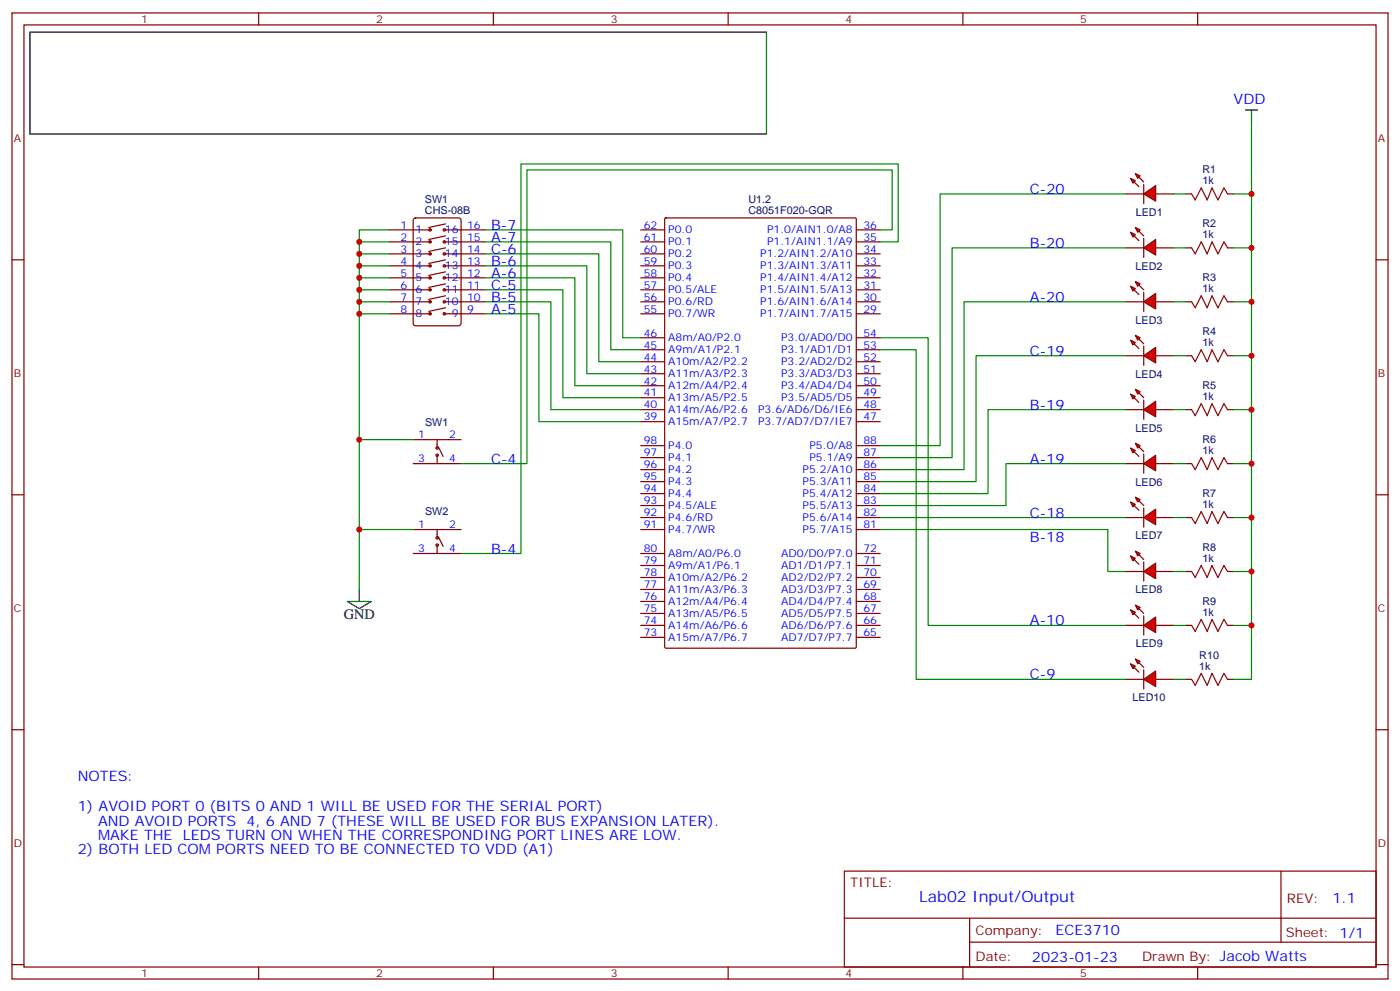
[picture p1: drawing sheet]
<svg xmlns="http://www.w3.org/2000/svg" width="412mm" height="292mm" viewBox="0 0 412 292" stroke-linecap="round" stroke-linejoin="round" font-family="sans-serif">
<g fill="none" stroke="#870000" stroke-width=".35">
<path d="M3.5 3.8h405.4v284.3h-405.4zM7.1 7.3h398.2v277.3h-398.2zM76.2 3.8v3.5M145.3 3.8v3.5M214.5 3.8v3.5M283.6 3.8v3.5M352.8 3.8v3.5M3.5 76.5h3.6M405.3 76.5h3.6M3.5 145.6h3.6M405.3 145.6h3.6M3.5 214.8h3.6"/>
<path d="M405.3 214.8h3.6M248.7 256.4h156.6v28.2h-156.6zM377.3 256.4v20.9M248.7 270.2h156.5M285.6 277.3h119.6M285.6 270.2v14.2M3.5 283.9h3.6M76.2 284.6v3.5M145.3 284.6v3.5M214.5 284.6v3.5M283.6 284.6v3.5M352.8 284.6v3.5"/>
<path d="M405.3 283.9h3.6"/>
</g>
<g fill="#f00" stroke="#870000" stroke-width=".35">
<path d="M336.9 57.1l3.5-2.5v4.6z"/>
<path d="M336.9 54.3v5.6z"/>
</g>
<g fill="#870000" stroke="#870000" stroke-width=".35">
<path d="M335.5 52.1l1.4 1.5z"/>
<path d="M334.1 53.6l1.4 1.4z"/>
</g>
<g fill="#f00" stroke="#870000" stroke-width=".35">
<path d="M334.4 51.1l1.4 .7-.7 .7z"/>
<path d="M333 52.5l1.4 .7-.7 .7z"/>
</g>
<path d="M331.6 57.1h5.3M340.4 57.1h5.3" fill="none" stroke="#870000" stroke-width=".35"/>
<g fill="#f00" stroke="#870000" stroke-width=".35">
<path d="M336.9 73l3.5-2.5v4.6z"/>
<path d="M336.9 70.1v5.7z"/>
</g>
<g fill="#870000" stroke="#870000" stroke-width=".35">
<path d="M335.5 68l1.4 1.4z"/>
<path d="M334.1 69.4l1.4 1.4z"/>
</g>
<g fill="#f00" stroke="#870000" stroke-width=".35">
<path d="M334.4 67l1.4 .7-.7 .7z"/>
<path d="M333 68.4l1.4 .7-.7 .7z"/>
</g>
<path d="M331.6 73h5.3M340.4 73h5.3" fill="none" stroke="#870000" stroke-width=".35"/>
<g fill="#f00" stroke="#870000" stroke-width=".35">
<path d="M336.9 88.8l3.5-2.4v4.5z"/>
<path d="M336.9 86v5.7z"/>
</g>
<g fill="#870000" stroke="#870000" stroke-width=".35">
<path d="M335.5 83.9l1.4 1.4z"/>
<path d="M334.1 85.3l1.4 1.4z"/>
</g>
<g fill="#f00" stroke="#870000" stroke-width=".35">
<path d="M334.4 82.8l1.4 .7-.7 .7z"/>
<path d="M333 84.2l1.4 .7-.7 .8z"/>
</g>
<path d="M331.6 88.8h5.3M340.4 88.8h5.3" fill="none" stroke="#870000" stroke-width=".35"/>
<g fill="#f00" stroke="#870000" stroke-width=".35">
<path d="M336.9 104.7l3.5-2.5v4.6z"/>
<path d="M336.9 101.9v5.6z"/>
</g>
<g fill="#870000" stroke="#870000" stroke-width=".35">
<path d="M335.5 99.8l1.4 1.4z"/>
<path d="M334.1 101.2l1.4 1.4z"/>
</g>
<g fill="#f00" stroke="#870000" stroke-width=".35">
<path d="M334.4 98.7l1.4 .7-.7 .7z"/>
<path d="M333 100.1l1.4 .7-.7 .7z"/>
</g>
<path d="M331.6 104.7h5.3M340.4 104.7h5.3" fill="none" stroke="#870000" stroke-width=".35"/>
<g fill="#f00" stroke="#870000" stroke-width=".35">
<path d="M336.9 120.6l3.5-2.5v4.6z"/>
<path d="M336.9 117.8v5.6z"/>
</g>
<g fill="#870000" stroke="#870000" stroke-width=".35">
<path d="M335.5 115.6l1.4 1.5z"/>
<path d="M334.1 117.1l1.4 1.4z"/>
</g>
<g fill="#f00" stroke="#870000" stroke-width=".35">
<path d="M334.4 114.6l1.4 .7-.7 .7z"/>
<path d="M333 116l1.4 .7-.7 .7z"/>
</g>
<path d="M331.6 120.6h5.3M340.4 120.6h5.3" fill="none" stroke="#870000" stroke-width=".35"/>
<g fill="#f00" stroke="#870000" stroke-width=".35">
<path d="M336.9 136.5l3.5-2.5v4.6z"/>
<path d="M336.9 133.6v5.7z"/>
</g>
<g fill="#870000" stroke="#870000" stroke-width=".35">
<path d="M335.5 131.5l1.4 1.4z"/>
<path d="M334.1 132.9l1.4 1.4z"/>
</g>
<g fill="#f00" stroke="#870000" stroke-width=".35">
<path d="M334.4 130.5l1.4 .7-.7 .7z"/>
<path d="M333 131.9l1.4 .7-.7 .7z"/>
</g>
<path d="M331.6 136.5h5.3M340.4 136.5h5.3" fill="none" stroke="#870000" stroke-width=".35"/>
<g fill="#f00" stroke="#870000" stroke-width=".35">
<path d="M336.9 152.3l3.5-2.4v4.5z"/>
<path d="M336.9 149.5v5.7z"/>
</g>
<g fill="#870000" stroke="#870000" stroke-width=".35">
<path d="M335.5 147.4l1.4 1.4z"/>
<path d="M334.1 148.8l1.4 1.4z"/>
</g>
<g fill="#f00" stroke="#870000" stroke-width=".35">
<path d="M334.4 146.3l1.4 .7-.7 .7z"/>
<path d="M333 147.7l1.4 .7-.7 .8z"/>
</g>
<path d="M331.6 152.3h5.3M340.4 152.3h5.3" fill="none" stroke="#870000" stroke-width=".35"/>
<g fill="#f00" stroke="#870000" stroke-width=".35">
<path d="M336.9 168.2l3.5-2.5v4.6z"/>
<path d="M336.9 165.4v5.6z"/>
</g>
<g fill="#870000" stroke="#870000" stroke-width=".35">
<path d="M335.5 163.3l1.4 1.4z"/>
<path d="M334.1 164.7l1.4 1.4z"/>
</g>
<g fill="#f00" stroke="#870000" stroke-width=".35">
<path d="M334.4 162.2l1.4 .7-.7 .7z"/>
<path d="M333 163.6l1.4 .7-.7 .7z"/>
</g>
<path d="M331.6 168.2h5.3M340.4 168.2h5.3" fill="none" stroke="#870000" stroke-width=".35"/>
<g fill="#f00" stroke="#870000" stroke-width=".35">
<path d="M336.9 184.1l3.5-2.5v4.6z"/>
<path d="M336.9 181.3v5.6z"/>
</g>
<g fill="#870000" stroke="#870000" stroke-width=".35">
<path d="M335.5 179.1l1.4 1.5z"/>
<path d="M334.1 180.6l1.4 1.4z"/>
</g>
<g fill="#f00" stroke="#870000" stroke-width=".35">
<path d="M334.4 178.1l1.4 .7-.7 .7z"/>
<path d="M333 179.5l1.4 .7-.7 .7z"/>
</g>
<path d="M331.6 184.1h5.3M340.4 184.1h5.3" fill="none" stroke="#870000" stroke-width=".35"/>
<g fill="#f00" stroke="#870000" stroke-width=".35">
<path d="M336.9 200l3.5-2.5v4.6z"/>
<path d="M336.9 197.1v5.7z"/>
</g>
<g fill="#870000" stroke="#870000" stroke-width=".35">
<path d="M335.5 195l1.4 1.4z"/>
<path d="M334.1 196.4l1.4 1.4z"/>
</g>
<g fill="#f00" stroke="#870000" stroke-width=".35">
<path d="M334.4 194l1.4 .7-.7 .7z"/>
<path d="M333 195.4l1.4 .7-.7 .7z"/>
</g>
<g fill="none" stroke="#870000" stroke-width=".35">
<path d="M349.2 57.1h1.8M361.6 57.1h1.8M114.7 78.2h11.9M114.7 74.7h11.9M114.7 71.2h11.9M114.7 67.7h11.9M121.9 64.3l.5-.2h12.7l.7 .5v30.6l-.4 .6-13 .1-.6-.5-.1-30.6zM130.9 78.2h12M130.9 74.7h12M130.9 71.2h12M130.9 67.7h12M131.2 76.5l-4.9 1"/>
<path d="M131.2 73l-4.9 1M131.2 69.4l-4.9 1.1M131.2 65.9l-4.9 1.1M188.7 78.2h7.1M188.7 74.7h7.1M188.7 71.2h7.1M188.7 67.7h7.1M195.8 64.3l.3-.2h55.8l.3 .2v126.1l-.2 .3-55.9 .1-.3-.2zM252.2 78.2h7.1M252.2 74.7h7.1M252.2 71.2h7.1M252.2 67.7h7.1"/>
<path d="M349.2 73h1.8M361.6 73h1.8M114.7 88.8h11.9M114.7 81.8h11.9M114.7 85.3h11.9M114.7 92.4h11.9M130.9 88.8h12M130.9 81.8h12M130.9 85.3h12M130.9 92.4h12M131.2 80l-4.9 1.1M131.2 83.5l-4.9 1.1"/>
<path d="M131.2 87.1l-4.9 1M131.2 90.6l-4.9 1.1M188.7 88.8h7.1M188.7 81.8h7.1M188.7 85.3h7.1M188.7 92.4h7.1M188.7 99.4h7.1M252.2 88.8h7.1M252.2 81.8h7.1M252.2 85.3h7.1M252.2 92.4h7.1M252.2 99.4h7.1"/>
<path d="M349.2 88.8h1.8M361.6 88.8h1.8M188.7 117.1h7.1M188.7 113.5h7.1M188.7 110h7.1M188.7 106.5h7.1M188.7 102.9h7.1M252.2 117.1h7.1M252.2 113.5h7.1M252.2 110h7.1M252.2 106.5h7.1M252.2 102.9h7.1"/>
<path d="M349.2 104.7h1.8M361.6 104.7h1.8M121.7 136.5h14.1M121.7 129.4h14.1M128.8 129.4v2.5M128.8 134v2.5M129.1 131.5l1.4 2.8M188.7 120.6h7.1M188.7 124.1h7.1M188.7 138.2h7.1M188.7 134.7h7.1M188.7 131.2h7.1"/>
<path d="M252.2 120.6h7.1M252.2 124.1h7.1M252.2 138.2h7.1M252.2 134.7h7.1M252.2 131.2h7.1M349.2 120.6h1.8M349.2 136.5h1.8M361.6 120.6h1.8M361.6 136.5h1.8M121.7 155.9h14.1M128.8 155.9v2.4M129.1 158l1.4 2.8"/>
<path d="M188.7 152.3h7.1M188.7 155.9h7.1M188.7 148.8h7.1M188.7 145.3h7.1M188.7 141.7h7.1M252.2 152.3h7.1M252.2 155.9h7.1M252.2 148.8h7.1M252.2 145.3h7.1M252.2 141.7h7.1M349.2 152.3h1.8M361.6 152.3h1.8"/>
<path d="M121.7 162.9h14.1M128.8 160.4v2.5M188.7 177h7.1M188.7 173.5h7.1M188.7 170h7.1M188.7 166.4h7.1M188.7 162.9h7.1M252.2 177h7.1M252.2 173.5h7.1M252.2 170h7.1M252.2 166.4h7.1M252.2 162.9h7.1"/>
<path d="M349.2 168.2h1.8M361.6 168.2h1.8M188.7 184.1h7.1M188.7 187.6h7.1M188.7 180.6h7.1M252.2 184.1h7.1M252.2 187.6h7.1M252.2 180.6h7.1M331.6 200h5.3M340.4 200h5.3M349.2 200h1.8M349.2 184.1h1.8"/>
<path d="M361.6 200h1.8M361.6 184.1h1.8"/>
<circle cx="126.6" cy="78.2" r=".35"/>
<circle cx="126.6" cy="71.2" r=".35"/>
<circle cx="126.6" cy="74.7" r=".35"/>
<circle cx="126.6" cy="67.7" r=".35"/>
<circle cx="130.9" cy="74.7" r=".35"/>
<circle cx="130.9" cy="71.2" r=".35"/>
<circle cx="130.9" cy="67.7" r=".35"/>
<circle cx="130.9" cy="78.2" r=".35"/>
<circle cx="126.6" cy="81.8" r=".35"/>
<circle cx="126.6" cy="85.3" r=".35"/>
<circle cx="126.6" cy="88.8" r=".35"/>
<circle cx="126.6" cy="92.4" r=".35"/>
<circle cx="130.9" cy="92.4" r=".35"/>
<circle cx="130.9" cy="85.3" r=".35"/>
<circle cx="130.9" cy="88.8" r=".35"/>
<circle cx="130.9" cy="81.8" r=".35"/>
<circle cx="128.8" cy="131.9" r=".35"/>
<circle cx="128.8" cy="134" r=".35"/>
<circle cx="128.8" cy="158.3" r=".35"/>
<circle cx="128.8" cy="160.4" r=".35"/>
</g>
<path d="M351 57.1l1.1 1.7 1.7-3.5 1.8 3.5 1.4-3.5 1.8 3.5 1.7-3.5 1.1 1.8M351 73l1.1 1.7 1.7-3.5 1.8 3.5 1.4-3.5 1.8 3.5 1.7-3.5 1.1 1.8M351 88.8l1.1 1.8 1.7-3.5 1.8 3.5 1.4-3.5 1.8 3.5 1.7-3.5 1.1 1.7M351 104.7l1.1 1.8 1.7-3.6 1.8 3.6 1.4-3.6 1.8 3.6 1.7-3.6 1.1 1.8M351 120.6l1.1 1.7 1.7-3.5 1.8 3.5 1.4-3.5 1.8 3.5 1.7-3.5 1.1 1.8M351 136.5l1.1 1.7 1.7-3.5 1.8 3.5 1.4-3.5 1.8 3.5 1.7-3.5 1.1 1.8M351 152.3l1.1 1.8 1.7-3.5 1.8 3.5 1.4-3.5 1.8 3.5 1.7-3.5 1.1 1.7M351 168.2l1.1 1.8 1.7-3.6 1.8 3.6 1.4-3.6 1.8 3.6 1.7-3.6 1.1 1.8M351 184.1l1.1 1.7 1.7-3.5 1.8 3.5 1.4-3.5 1.8 3.5 1.7-3.5 1.1 1.8M351 200l1.1 1.7 1.7-3.5 1.8 3.5 1.4-3.5 1.8 3.5 1.7-3.5 1.1 1.8" fill="none" stroke="#a10000" stroke-width=".35"/>
<g fill="none" stroke="#008700" stroke-width=".35">
<path d="M368.7 35.9v164.1h-5.3M331.6 57.1h-54.7v74.1h-17.6M345.7 57.1h3.5M363.4 57.1h5.3M105.8 71.2h8.9M105.8 74.7h8.9M105.8 78.2h8.9M114.7 67.7h-8.9v105.8M142.9 67.7h40.5v31.7h5.3M142.9 71.2h37v31.7h8.8M142.9 74.7h33.5v31.8h12.3M142.9 78.2h30v31.8h15.8"/>
<path d="M259.3 67.7h3.5v-17.7h-107.6v86.5h-19.4M259.3 71.2h5.3v-22.9h-111.1v114.6h-17.7M331.6 73h-51.1v61.7h-21.2M345.7 73h3.5M363.4 73h5.3M105.8 88.8h8.9M105.8 81.8h8.9M105.8 85.3h8.9M105.8 92.4h8.9M142.9 81.8h26.4v31.7h19.4M142.9 85.3h22.9v31.8h22.9M142.9 88.8h19.4v31.8h26.4"/>
<path d="M142.9 92.4h15.8v31.7h30M259.3 99.4h14.1v84.7h58.2M331.6 88.8h-47.6v49.4h-24.7M345.7 88.8h3.5M363.4 88.8h5.3M259.3 102.9h10.6v97.1h61.7M331.6 104.7h-44.1v37h-28.2M345.7 104.7h3.5M363.4 104.7h5.3M105.8 129.4h15.9M331.6 120.6h-40.6v24.7h-31.7M331.6 136.5h-35.3v12.3h-37"/>
<path d="M345.7 120.6h3.5M345.7 136.5h3.5M363.4 120.6h5.3M363.4 136.5h5.3M105.8 155.9h15.9M259.3 155.9h67v12.3h5.3M259.3 152.3h72.3M345.7 152.3h3.5M363.4 152.3h5.3M345.7 168.2h3.5M363.4 168.2h5.3M345.7 184.1h3.5"/>
<path d="M345.7 200h3.5M363.4 184.1h5.3"/>
</g>
<path d="M8.8 9.5h217v29.9h-217zM366.9 32.4h3.5M368.7 32.4v3.5M102.3 177h7.1l-3.6 2.1zM105.8 173.5v3.5" fill="none" stroke="#000" stroke-width=".35"/>
<g fill="#c00">
<circle cx="368.7" cy="73" r=".88"/>
<circle cx="368.7" cy="88.8" r=".88"/>
<circle cx="368.7" cy="104.7" r=".88"/>
<circle cx="368.7" cy="120.6" r=".88"/>
<circle cx="368.7" cy="136.5" r=".88"/>
<circle cx="368.7" cy="152.3" r=".88"/>
<circle cx="368.7" cy="168.2" r=".88"/>
<circle cx="368.7" cy="184.1" r=".88"/>
<circle cx="105.8" cy="71.2" r=".88"/>
<circle cx="105.8" cy="74.7" r=".88"/>
<circle cx="105.8" cy="78.2" r=".88"/>
<circle cx="105.8" cy="81.8" r=".88"/>
<circle cx="105.8" cy="85.3" r=".88"/>
<circle cx="105.8" cy="88.8" r=".88"/>
<circle cx="105.8" cy="92.4" r=".88"/>
<circle cx="368.7" cy="57.1" r=".88"/>
<circle cx="105.8" cy="129.4" r=".88"/>
<circle cx="105.8" cy="155.9" r=".88"/>
</g>
<text font-size="4.6" fill="#00f" x="270.8" y="265.4">Lab02 Input/Output</text>
<g font-size="4.2" fill="#00f">
<text x="363.4" y="30.6">VDD</text>
<text x="303.4" y="57.1">C-20</text>
<text x="144.6" y="67.7">B-7</text>
<text x="144.6" y="71.2">A-7</text>
<text x="144.6" y="74.7">C-6</text>
<text x="303.4" y="73">B-20</text>
<text x="144.6" y="78.2">B-6</text>
<text x="144.6" y="81.8">A-6</text>
<text x="144.6" y="85.3">C-5</text>
<text x="144.6" y="88.8">B-5</text>
<text x="303.4" y="88.8">A-20</text>
<text x="144.6" y="92.4">A-5</text>
<text x="303.4" y="104.7">C-19</text>
<text x="303.4" y="120.6">B-19</text>
<text x="144.6" y="136.5">C-4</text>
<text x="303.4" y="136.5">A-19</text>
<text x="303.4" y="152.3">C-18</text>
<text x="303.4" y="159.4">B-18</text>
<text x="144.6" y="162.9">B-4</text>
<text x="303.4" y="184.1">A-10</text>
<text x="303.4" y="200">C-9</text>
<text x="22.9" y="229.9">NOTES:</text>
<text x="22.9" y="238.8">1) AVOID PORT 0 (BITS 0 AND 1 WILL BE USED FOR THE SERIAL PORT)</text>
<text x="28.9" y="243">AND AVOID PORTS</text>
<text x="72.6" y="243">4, 6 AND 7 (THESE WILL BE USED FOR BUS EXPANSION LATER).</text>
<text x="22.9" y="251.5">2) BOTH LED COM PORTS NEED TO BE CONNECTED TO VDD (A1)</text>
<text x="28.9" y="247.2">MAKE THE</text>
<text x="53.9" y="247.2">LEDS TURN ON WHEN THE CORRESPONDING PORT LINES ARE LOW.</text>
<text x="392.5" y="265.7">1.1</text>
<text x="310.9" y="275.2">ECE3710</text>
<text x="304" y="283">2023-01-23</text>
</g>
<text font-size="4.2" x="101.2" y="182.3">GND</text>
<g font-size="3.9" fill="#800">
<text x="250.5" y="261">TITLE:</text>
<text x="379.1" y="265.7">REV:</text>
<text x="287.4" y="275.2">Company:</text>
<text x="378.7" y="275.8">Sheet: 1/1</text>
<text x="287.4" y="282.9">Date:</text>
<text x="336.4" y="282.9">Drawn By: Jacob Watts</text>
</g>
<g font-size="3.2" fill="#800">
<text x="41.6" y="6.8">1</text>
<text x="110.8" y="6.8">2</text>
<text x="179.9" y="6.8">3</text>
<text x="249.1" y="6.8">4</text>
<text x="318.2" y="6.8">5</text>
<text x="4.1" y="41.9">A</text>
<text x="405.9" y="41.9">A</text>
<text x="4.1" y="111.1">B</text>
<text x="405.9" y="111.1">B</text>
<text x="4.1" y="180.2">C</text>
<text x="405.9" y="180.2">C</text>
<text x="4.1" y="249.3">D</text>
<text x="405.9" y="249.3">D</text>
<text x="41.6" y="287.6">1</text>
<text x="110.8" y="287.6">2</text>
<text x="179.9" y="287.6">3</text>
<text x="249.1" y="287.6">4</text>
<text x="318.2" y="287.6">5</text>
</g>
<g font-size="3.2" fill="#000080">
<text x="354.2" y="51">R1</text>
<text x="125.2" y="59.6">SW1</text>
<text x="220.5" y="59.8">U1.2</text>
<text x="354.2" y="54.3">1k</text>
<text x="125.2" y="62.9">CHS-08B</text>
<text x="220.5" y="62.9">C8051F020-GQR</text>
<text x="334.5" y="63.5">LED1</text>
<text x="354.2" y="70.1">1k</text>
<text x="354.2" y="66.9">R2</text>
<text x="334.5" y="79.4">LED2</text>
<text x="354.2" y="82.8">R3</text>
<text x="354.2" y="86">1k</text>
<text x="334.5" y="95.3">LED3</text>
<text x="354.2" y="101.9">1k</text>
<text x="354.2" y="98.7">R4</text>
<text x="334.5" y="111.1">LED4</text>
<text x="354.2" y="117.8">1k</text>
<text x="354.2" y="114.5">R5</text>
<text x="125.2" y="125.3">SW1</text>
<text x="334.5" y="127">LED5</text>
<text x="354.2" y="130.4">R6</text>
<text x="354.2" y="133.6">1k</text>
<text x="334.5" y="142.9">LED6</text>
<text x="354.2" y="149.5">1k</text>
<text x="354.2" y="146.3">R7</text>
<text x="125.2" y="151.7">SW2</text>
<text x="334.5" y="158.8">LED7</text>
<text x="354.2" y="165.4">1k</text>
<text x="354.2" y="162.2">R8</text>
<text x="334.5" y="174.6">LED8</text>
<text x="354.2" y="178">R9</text>
<text x="354.2" y="181.3">1k</text>
<text x="334.5" y="190.5">LED9</text>
<text x="353.3" y="197.1">1k</text>
<text x="353.3" y="193.9">R10</text>
<text x="333.6" y="206.4">LED10</text>
</g>
<g font-size="3.2" fill="#00f">
<text x="117.9" y="67.3">1</text>
<text x="117.9" y="70.8">2</text>
<text x="122.4" y="68.7">1</text>
<text x="131.1" y="68.7">16</text>
<text x="137.6" y="70.8">15</text>
<text x="137.6" y="67.3">16</text>
<text x="189.6" y="70.8">61</text>
<text x="189.6" y="67.3">62</text>
<text x="196.8" y="68.7">P0.0</text>
<text x="226" y="68.7">P1.0/AIN1.0/A8</text>
<text x="254.4" y="70.8">35</text>
<text x="254.4" y="67.3">36</text>
<text x="117.9" y="74.4">3</text>
<text x="117.9" y="77.9">4</text>
<text x="122.4" y="72.2">2</text>
<text x="122.4" y="75.8">3</text>
<text x="131.1" y="75.8">14</text>
<text x="131.1" y="72.2">15</text>
<text x="137.6" y="77.9">13</text>
<text x="137.6" y="74.4">14</text>
<text x="189.6" y="77.9">59</text>
<text x="189.6" y="74.4">60</text>
<text x="196.8" y="75.8">P0.2</text>
<text x="196.8" y="72.2">P0.1</text>
<text x="223.9" y="75.8">P1.2/AIN1.2/A10</text>
<text x="226" y="72.2">P1.1/AIN1.1/A9</text>
<text x="254.4" y="77.9">33</text>
<text x="254.4" y="74.4">34</text>
<text x="117.9" y="81.4">5</text>
<text x="122.4" y="79.3">4</text>
<text x="122.4" y="82.8">5</text>
<text x="131.1" y="82.8">12</text>
<text x="131.1" y="79.3">13</text>
<text x="137.6" y="81.4">12</text>
<text x="189.6" y="81.4">58</text>
<text x="196.8" y="82.8">P0.4</text>
<text x="196.8" y="79.3">P0.3</text>
<text x="223.9" y="82.8">P1.4/AIN1.4/A12</text>
<text x="223.9" y="79.3">P1.3/AIN1.3/A11</text>
<text x="254.4" y="81.4">32</text>
<text x="117.9" y="84.9">6</text>
<text x="117.9" y="88.5">7</text>
<text x="122.4" y="86.4">6</text>
<text x="122.4" y="89.9">7</text>
<text x="131.1" y="89.9">10</text>
<text x="131.1" y="86.4">11</text>
<text x="137.6" y="88.5">10</text>
<text x="137.6" y="84.9">11</text>
<text x="189.6" y="88.5">56</text>
<text x="189.6" y="84.9">57</text>
<text x="196.8" y="89.9">P0.6/RD</text>
<text x="196.8" y="86.4">P0.5/ALE</text>
<text x="223.9" y="89.9">P1.6/AIN1.6/A14</text>
<text x="223.9" y="86.4">P1.5/AIN1.5/A13</text>
<text x="254.4" y="88.5">30</text>
<text x="254.4" y="84.9">31</text>
<text x="117.9" y="92">8</text>
<text x="122.4" y="93.4">8</text>
<text x="133.1" y="93.4">9</text>
<text x="137.6" y="92">9</text>
<text x="189.6" y="92">55</text>
<text x="196.8" y="93.4">P0.7/WR</text>
<text x="223.9" y="93.4">P1.7/AIN1.7/A15</text>
<text x="254.4" y="92">29</text>
<text x="189.6" y="99.1">46</text>
<text x="196.8" y="100.5">A8m/A0/P2.0</text>
<text x="230.1" y="100.5">P3.0/AD0/D0</text>
<text x="254.4" y="99.1">54</text>
<text x="189.6" y="106.1">44</text>
<text x="189.6" y="102.6">45</text>
<text x="196.8" y="107.5">A10m/A2/P2.2</text>
<text x="196.8" y="104">A9m/A1/P2.1</text>
<text x="230.1" y="107.5">P3.2/AD2/D2</text>
<text x="230.1" y="104">P3.1/AD1/D1</text>
<text x="254.4" y="106.1">52</text>
<text x="254.4" y="102.6">53</text>
<text x="189.6" y="113.2">42</text>
<text x="189.6" y="109.6">43</text>
<text x="196.8" y="111.1">A11m/A3/P2.3</text>
<text x="230.1" y="111.1">P3.3/AD3/D3</text>
<text x="254.4" y="113.2">50</text>
<text x="254.4" y="109.6">51</text>
<text x="189.6" y="116.7">41</text>
<text x="196.8" y="118.1">A13m/A5/P2.5</text>
<text x="196.8" y="114.6">A12m/A4/P2.4</text>
<text x="230.1" y="118.1">P3.5/AD5/D5</text>
<text x="230.1" y="114.6">P3.4/AD4/D4</text>
<text x="254.4" y="116.7">49</text>
<text x="189.6" y="123.8">39</text>
<text x="189.6" y="120.2">40</text>
<text x="196.8" y="125.2">A15m/A7/P2.7</text>
<text x="196.8" y="121.6">A14m/A6/P2.6</text>
<text x="223.3" y="125.2">P3.7/AD7/D7/IE7</text>
<text x="223.3" y="121.6">P3.6/AD6/D6/IE6</text>
<text x="254.4" y="123.8">47</text>
<text x="254.4" y="120.2">48</text>
<text x="123.2" y="129">1</text>
<text x="132.3" y="129">2</text>
<text x="189.6" y="130.8">98</text>
<text x="254.4" y="130.8">88</text>
<text x="123.2" y="136.1">3</text>
<text x="132.3" y="136.1">4</text>
<text x="189.6" y="137.9">96</text>
<text x="189.6" y="134.3">97</text>
<text x="196.8" y="135.7">P4.1</text>
<text x="196.8" y="132.2">P4.0</text>
<text x="238.5" y="135.7">P5.1/A9</text>
<text x="238.5" y="132.2">P5.0/A8</text>
<text x="254.4" y="137.9">86</text>
<text x="254.4" y="134.3">87</text>
<text x="189.6" y="141.4">95</text>
<text x="196.8" y="142.8">P4.3</text>
<text x="196.8" y="139.3">P4.2</text>
<text x="236.4" y="142.8">P5.3/A11</text>
<text x="236.4" y="139.3">P5.2/A10</text>
<text x="254.4" y="141.4">85</text>
<text x="189.6" y="148.4">93</text>
<text x="189.6" y="144.9">94</text>
<text x="196.8" y="149.9">P4.5/ALE</text>
<text x="196.8" y="146.3">P4.4</text>
<text x="236.4" y="149.9">P5.5/A13</text>
<text x="236.4" y="146.3">P5.4/A12</text>
<text x="254.4" y="148.4">83</text>
<text x="254.4" y="144.9">84</text>
<text x="123.2" y="155.5">1</text>
<text x="132.3" y="155.5">2</text>
<text x="189.6" y="155.5">91</text>
<text x="189.6" y="152">92</text>
<text x="196.8" y="153.4">P4.6/RD</text>
<text x="236.4" y="153.4">P5.6/A14</text>
<text x="254.4" y="155.5">81</text>
<text x="254.4" y="152">82</text>
<text x="196.8" y="156.9">P4.7/WR</text>
<text x="236.4" y="156.9">P5.7/A15</text>
<text x="123.2" y="162.6">3</text>
<text x="132.3" y="162.6">4</text>
<text x="189.6" y="166.1">79</text>
<text x="189.6" y="162.6">80</text>
<text x="196.8" y="167.5">A9m/A1/P6.1</text>
<text x="196.8" y="164">A8m/A0/P6.0</text>
<text x="230.1" y="167.5">AD1/D1/P7.1</text>
<text x="230.1" y="164">AD0/D0/P7.0</text>
<text x="254.4" y="166.1">71</text>
<text x="254.4" y="162.6">72</text>
<text x="189.6" y="173.1">77</text>
<text x="189.6" y="169.6">78</text>
<text x="196.8" y="171">A10m/A2/P6.2</text>
<text x="230.1" y="171">AD2/D2/P7.2</text>
<text x="254.4" y="173.1">69</text>
<text x="254.4" y="169.6">70</text>
<text x="189.6" y="176.7">76</text>
<text x="196.8" y="178.1">A12m/A4/P6.4</text>
<text x="196.8" y="174.6">A11m/A3/P6.3</text>
<text x="230.1" y="178.1">AD4/D4/P7.4</text>
<text x="230.1" y="174.6">AD3/D3/P7.3</text>
<text x="254.4" y="176.7">68</text>
<text x="189.6" y="183.7">74</text>
<text x="189.6" y="180.2">75</text>
<text x="196.8" y="185.1">A14m/A6/P6.6</text>
<text x="196.8" y="181.6">A13m/A5/P6.5</text>
<text x="230.1" y="185.1">AD6/D6/P7.6</text>
<text x="230.1" y="181.6">AD5/D5/P7.5</text>
<text x="254.4" y="183.7">66</text>
<text x="254.4" y="180.2">67</text>
<text x="189.6" y="187.3">73</text>
<text x="196.8" y="188.7">A15m/A7/P6.7</text>
<text x="230.1" y="188.7">AD7/D7/P7.7</text>
<text x="254.4" y="187.3">65</text>
</g>
</svg>
